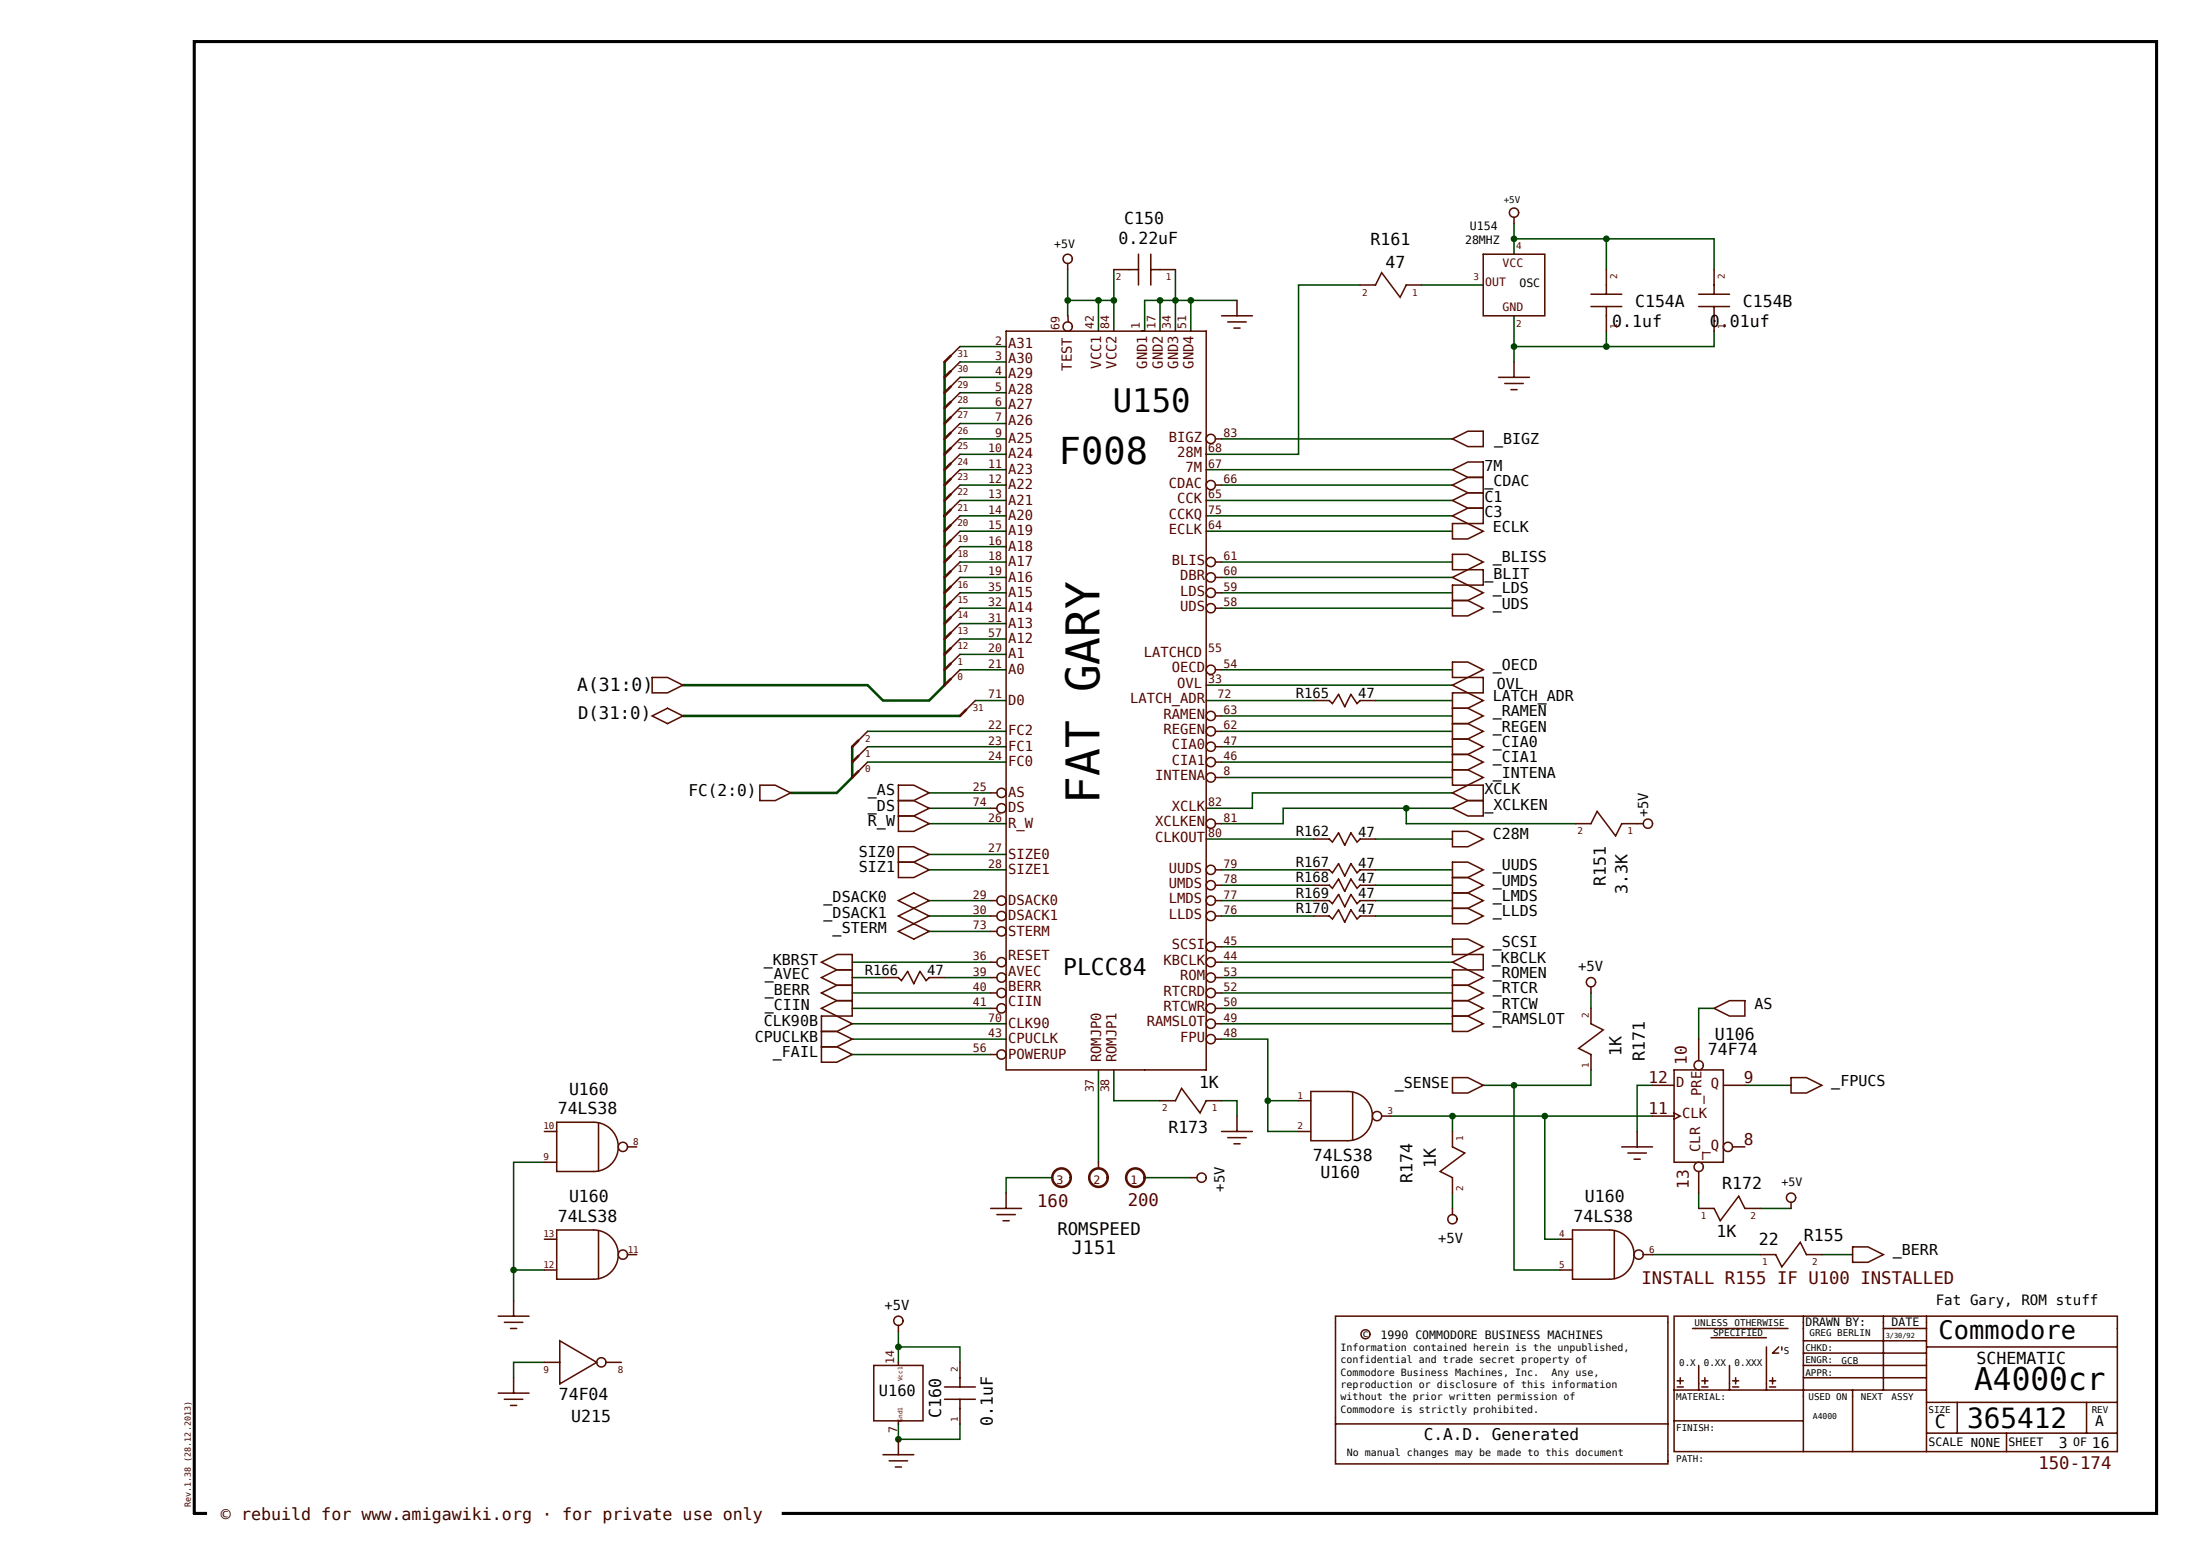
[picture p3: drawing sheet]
<svg xmlns="http://www.w3.org/2000/svg" width="420mm" height="297mm" viewBox="0 0 420 297" stroke-linecap="round" stroke-linejoin="round" font-family="sans-serif">
<path d="M37.1 7.9h374.8v281.2h-374.8z" fill="#fff" stroke="#fff" stroke-width=".2"/>
<path d="M37.1 7.9h374.8v281.2h-374.8z" fill="none" stroke="#000" stroke-width=".59"/>
<g fill="#040" stroke="#040" stroke-width=".29">
<circle cx="289.2" cy="45.6" r=".49"/>
<circle cx="289.2" cy="66.2" r=".49"/>
<circle cx="268.6" cy="154.4" r=".49"/>
<circle cx="203.9" cy="57.4" r=".49"/>
<circle cx="221.6" cy="57.4" r=".49"/>
<circle cx="209.8" cy="57.4" r=".49"/>
<circle cx="242.1" cy="210.2" r=".49"/>
<circle cx="295" cy="213.2" r=".49"/>
<circle cx="289.2" cy="207.3" r=".49"/>
<circle cx="224.5" cy="57.4" r=".49"/>
<circle cx="277.4" cy="213.2" r=".49"/>
<circle cx="98.1" cy="242.6" r=".49"/>
<circle cx="227.4" cy="57.4" r=".49"/>
<circle cx="171.6" cy="274.9" r=".49"/>
<circle cx="171.6" cy="257.3" r=".49"/>
<circle cx="306.8" cy="45.6" r=".49"/>
<circle cx="306.8" cy="66.2" r=".49"/>
<circle cx="212.7" cy="57.4" r=".49"/>
</g>
<g fill="none" stroke="#040" stroke-width=".29">
<path d="M203.9 57.4h8.8v5.9M203.9 51.5v8.8M209.8 57.4v5.9M212.7 51.5v5.9M221.6 57.4v5.9M224.5 51.5v11.8M227.4 57.4v5.9M236.3 57.4h-17.7v5.9M259.8 54.4h-11.8v32.4h-17.6M271.5 54.4h11.8M289.2 45.6h38.2v5.9M289.2 42.7v5.9"/>
<path d="M306.8 45.6v5.9M183.3 72.1h8.9M183.3 78h8.9M183.3 69.1h8.9M183.3 75h8.9M183.3 66.2h8.9M289.2 60.3v8.8M306.8 63.3v2.9M327.4 63.3v2.9h-38.2M183.3 86.8h8.9M183.3 95.6h8.9M183.3 92.6h8.9"/>
<path d="M183.3 89.7h8.9M183.3 83.8h8.9M183.3 98.5h8.9M183.3 80.9h8.9M230.4 95.6h47M230.4 89.7h47M230.4 98.5h47M233.3 92.6h44.1M233.3 83.8h44.1M183.3 101.5h8.9M183.3 119.1h8.9M183.3 116.2h8.9"/>
<path d="M183.3 113.2h8.9M183.3 110.3h8.9M183.3 107.3h8.9M183.3 104.4h8.9M230.4 101.5h47M233.3 116.2h44.1M233.3 113.2h44.1M233.3 110.3h44.1M233.3 107.3h44.1M165.7 139.7h26.5M183.3 127.9h8.9M183.3 125h8.9"/>
<path d="M183.3 122h8.9M186.3 133.8h5.9M230.4 130.9h47M230.4 133.8h20.6M233.3 127.9h44.1M233.3 139.7h44.1M233.3 136.7h44.1M262.7 133.8h14.7M165.7 145.6h26.5M165.7 142.6h26.5M177.5 154.4h11.7M177.5 157.3h14.7"/>
<path d="M177.5 151.4h11.7M233.3 148.5h44.1M233.3 145.6h44.1M233.3 142.6h44.1M268.6 154.4h-23.5v2.9h-11.8M277.4 154.4h-8.8v2.9h32.3M277.4 151.4h-38.2v3h-8.8M177.5 175h11.7M177.5 172h11.7M177.5 166.1h14.7M177.5 163.2h14.7M177.5 177.9h11.7"/>
<path d="M230.4 160.3h20.6M233.3 175h17.7M233.3 172h17.7M233.3 169.1h17.7M233.3 166.1h17.7M262.7 175h14.7M262.7 172h14.7M262.7 169.1h14.7M262.7 166.1h14.7M262.7 160.3h14.7M162.8 195.5h29.4M162.8 183.8h26.4"/>
<path d="M162.8 198.5h29.4M162.8 192.6h26.4M162.8 189.7h26.4M162.8 186.7h5.8M180.4 186.7h8.8M233.3 198.5h8.8v17.6h5.9M233.3 195.5h44.1M233.3 183.8h44.1M233.3 192.6h44.1M233.3 189.7h44.1M233.3 186.7h44.1M233.3 180.8h44.1"/>
<path d="M303.9 189.7v2.9M327.4 192.6h-3v5.9M162.8 201.4h26.4M209.8 204.4v17.6M212.7 204.4v5.8h8.9M233.3 210.2h3v3M242.1 210.2h5.9M265.7 213.2h49.9M277.4 213.2v2.9M289.2 207.3v35.3h8.8M295 213.2v23.5h3M303.9 204.4v2.9h-20.6"/>
<path d="M315.6 207.3h-2.9v8.8M333.3 207.3h8.8M104 222h-5.9v20.6M201 224.9h-8.8v3M218.6 224.9h8.8M277.4 227.9v2.9M315.6 239.6h20.6M324.4 227.9v2.9M336.2 230.8h5.9M348 239.6h5.8M98.1 242.6h5.9M98.1 242.6v5.8"/>
<path d="M171.6 254.3v3M104 260.2h-5.9v2.9M171.6 272v2.9h11.7v-2.9M171.6 260.2v-2.9h11.7v2.9"/>
</g>
<path d="M180.4 69.1v61.8l-2.9 2.9h-8.9l-2.9-2.9h-35.3M130.4 136.7h52.9M162.8 142.6v5.9l-3 2.9h-8.8" fill="none" stroke="#040" stroke-width=".49"/>
<g fill="none" stroke="#510" stroke-width=".29">
<path d="M203.9 50.3v1.2M212.7 51.5h4.7M217.4 48.6v5.8M219.8 51.5h4.7M219.8 48.6v5.8M236.3 57.4v2.9M259.8 54.4h2.9l1.2-2.3 3.5 4.7 1.2-2.4h2.9M283.3 48.6h11.7v11.7h-11.7zM289.2 41.5v1.2M303.9 58.5h5.8M303.9 56.2h5.8M306.8 51.5v4.7"/>
<path d="M306.8 58.5v4.8M324.4 58.5h5.9M324.4 56.2h5.9M327.4 51.5v4.7M327.4 58.5v4.8M183.3 78l-1.7 1.7M183.3 75l-1.7 1.8M183.3 72.1l-1.7 1.7M183.3 69.1l-1.7 1.8M183.3 66.2l-1.7 1.8M192.2 63.3h38.2v141.1h-38.2zM204 60.3v1.1"/>
<path d="M233.3 60.3h5.9M234.5 61.5h3.5M235.7 62.7h1.1M286.2 72.1h5.9M287.4 73.2h3.5M288.6 74.4h1.2M289.2 69.1v3M183.3 95.6l-1.7 1.8M183.3 98.5l-1.7 1.8M183.3 92.6l-1.7 1.8M183.3 89.7l-1.7 1.8M183.3 86.8l-1.7 1.7"/>
<path d="M183.3 83.8l-1.7 1.8M183.3 80.9l-1.7 1.8M232.1 92.6h1.2M232.1 83.8h1.2M277.4 100h3l2.9 1.5-2.9 1.4h-3zM277.4 95.6l3-1.5h2.9v3h-2.9zM277.4 92.6l3-1.4h2.9v2.9h-2.9zM277.4 89.7l3-1.5h2.9v3h-2.9zM277.4 83.8l3-1.4h2.9v2.9h-2.9zM277.4 98.5l3-1.4h2.9v2.9h-2.9zM183.3 101.5l-1.7 1.7M183.3 119.1l-1.7 1.8"/>
<path d="M183.3 116.2l-1.7 1.7M183.3 113.2l-1.7 1.8M183.3 110.3l-1.7 1.7M183.3 107.3l-1.7 1.8M183.3 104.4l-1.7 1.8M232.1 110.3h1.2M232.1 116.2h1.2M232.1 113.2h1.2M232.1 107.3h1.2M277.4 110.3l3-1.5h2.9v3h-2.9zM277.4 105.9h3l2.9 1.4-2.9 1.5h-3zM277.4 111.8h3l2.9 1.4-2.9 1.5h-3z"/>
<path d="M277.4 114.7h3l2.9 1.5-2.9 1.4h-3zM124.6 129.4h2.9l2.9 1.5-2.9 1.4h-2.9zM183.3 125l-1.7 1.7M183.3 122l-1.7 1.8M232.1 139.7h1.2M232.1 136.7h1.2M232.1 127.9h1.2M251 133.8h2.9l.6 .6 1.2-1.8 1.1 2.4 1.2-2.4 1.2 1.8 .6-.6h2.9M277.4 126.5h3l2.9 1.4-2.9 1.5h-3zM277.4 130.9l3-1.5h2.9v2.9h-2.9zM277.4 135.3h3l2.9 1.4-2.9 1.5h-3zM277.4 138.2h3l2.9 1.5-2.9 1.5h-3z"/>
<path d="M277.4 132.3h3l2.9 1.5-2.9 1.5h-3zM145.1 150h3l2.9 1.4-2.9 1.5h-3zM189.2 151.4h1.2M189.2 154.4h1.2M232.1 142.6h1.2M232.1 145.6h1.2M232.1 157.3h1.2M232.1 148.5h1.2M277.4 141.2h3l2.9 1.4-2.9 1.5h-3zM277.4 144.1h3l2.9 1.5-2.9 1.4h-3zM277.4 158.8h3l2.9 1.5-2.9 1.4h-3zM277.4 154.4l3-1.5h2.9v2.9h-2.9z"/>
<path d="M277.4 151.4l3-1.4h2.9v2.9h-2.9zM277.4 147h3l2.9 1.5-2.9 1.5h-3zM312.7 157.3h1.2M171.6 177.9l2.9-1.5 3 1.5-3 1.5zM189.2 172h1.2M189.2 175h1.2M189.2 177.9h1.2M232.1 172h1.2M232.1 175h1.2M232.1 166.1h1.2M232.1 169.1h1.2M251 160.3h2.9l.6 .5 1.2-1.7 1.1 2.3 1.2-2.3 1.2 1.7 .6-.5h2.9"/>
<path d="M251 166.1h2.9l.6 .6 1.2-1.7 1.1 2.3 1.2-2.3 1.2 1.7 .6-.6h2.9M251 169.1h2.9l.6 .6 1.2-1.8 1.1 2.4 1.2-2.4 1.2 1.8 .6-.6h2.9M251 172h2.9l.6 .6 1.2-1.8 1.1 2.4 1.2-2.4 1.2 1.8 .6-.6h2.9M251 175h2.9l.6 .5 1.2-1.7 1.1 2.3 1.2-2.3 1.2 1.7 .6-.5h2.9M277.4 164.7h3l2.9 1.4-2.9 1.5h-3zM277.4 167.6h3l2.9 1.5-2.9 1.4h-3zM277.4 170.5h3l2.9 1.5-2.9 1.5h-3zM277.4 173.5h3l2.9 1.5-2.9 1.4h-3zM277.4 179.4h3l2.9 1.4-2.9 1.5h-3zM156.9 194.1h2.9l3 1.4-3 1.5h-2.9zM156.9 199.9h2.9l3 1.5-3 1.5h-2.9zM156.9 183.8l2.9-1.5h3v2.9h-3z"/>
<path d="M156.9 189.7l2.9-1.5h3v2.9h-3zM156.9 197h2.9l3 1.5-3 1.4h-2.9zM156.9 186.7l2.9-1.5h3v3h-3zM156.9 192.6l2.9-1.5h3v3h-3zM168.6 186.7h3l.6 .6 1.2-1.8 1.1 2.4 1.2-2.4 1.2 1.8 .6-.6h2.9M189.2 186.7h1.2M189.2 189.7h1.2M189.2 192.6h1.2M189.2 183.8h1.2M232.1 186.7h1.2M232.1 189.7h1.2M232.1 192.6h1.2"/>
<path d="M232.1 195.5h1.2M232.1 198.5h1.2M232.1 180.8h1.2M232.1 183.8h1.2M277.4 183.8l3-1.5h2.9v2.9h-2.9zM277.4 185.2h3l2.9 1.5-2.9 1.5h-3zM277.4 188.2h3l2.9 1.5-2.9 1.4h-3zM277.4 191.1h3l2.9 1.5-2.9 1.5h-3zM277.4 194.1h3l2.9 1.4-2.9 1.5h-3zM303.9 192.6v2.9l2.3 1.2-4.7 3.5 2.4 1.2v3M303.9 188.5v1.2M327.4 192.6l2.9-1.5h3v3h-3z"/>
<path d="M104 216.1h2.3M106.3 214.3h7.1a4.7 4.7 0 0 1 4.7 4.7 4.7 4.7 0 0 1-4.7 4.8h-7.1zM114.3 214.5v9.2M119.9 219h1.7M189.2 201.4h1.2M221.6 210.2h2.9l1.2-2.3 3.5 4.7 1.2-2.4h2.9M233.3 216.1h5.9M234.5 217.3h3.5M235.7 218.5h1.1M236.3 213.2v2.9M248 210.2h2.4M248 216.1h2.4"/>
<path d="M250.4 208.5h7a4.7 4.7 0 0 1 4.7 4.7 4.7 4.7 0 0 1-4.7 4.7h-7zM258.4 208.6v9.2M263.9 213.2h1.8M277.4 205.8h3l2.9 1.5-2.9 1.5h-3zM277.4 216.1v2.9l2.4 1.2-4.7 3.6 2.3 1.1v3M342.1 205.8h2.9l3 1.5-3 1.5h-2.9zM104 236.7h2.3M104 222h2.3M106.3 234.9h7.1a4.7 4.7 0 0 1 4.7 4.7 4.7 4.7 0 0 1-4.7 4.7h-7.1zM114.3 235.1v9.1M119.9 239.6h1.7M209.8 222v1.2"/>
<path d="M227.4 224.9h1.2M277.4 230.8v1.2M298 236.7h2.3M300.3 234.9h7.1a4.7 4.7 0 0 1 4.7 4.7 4.7 4.7 0 0 1-4.7 4.7h-7.1zM308.3 235.1v9.1M313.9 239.6h1.7M324.4 230.8h3l1.2 2.4 3.5-4.7 1.2 2.3h2.9M342.1 229.6v1.2M353.8 238.2h3l2.9 1.4-2.9 1.5h-3zM95.2 251.4h5.8M96.3 252.6h3.6M97.5 253.7h1.2"/>
<path d="M98.1 248.4v3M104 242.6h2.3M106.9 256.1l7.1 4.1-7.1 4.1zM298 242.6h2.3M319.7 251.4h84.7v25.9h-84.7zM323.3 253.7h18.2M326.8 255.5h10.6M337.4 257.3v8.2M339.7 257.3l-1.1 1.1h1.1M340.3 257.3v.6M344.4 251.4v25.9M344.4 258.4h23.6"/>
<path d="M344.4 256.1h23.6M359.7 251.4v14.1M359.7 253.7h8.3M368 251.4v25.9M368 257.3h36.4M95.2 266.1h5.8M96.3 267.3h3.6M97.5 268.4h1.2M98.1 263.1v3M104 260.2h2.9M115.7 260.2h3M171.6 260.2v.6"/>
<path d="M171.6 271.4v.6M255.1 272v7.6h63.5v-28.2h-63.5v20.6h63.5M319.7 265.5h48.3M319.7 271.4h24.7M320.3 264.9h1.2M320.3 263.7h1.2M320.9 263.1v1.2M324.4 260.8v4.7M325 264.9h1.2M325 263.7h1.2M325.6 263.1v1.2M330.3 260.8v4.7"/>
<path d="M330.9 264.9h1.2M330.9 263.7h1.2M331.5 263.1v1.2M338 264.9h1.1M338 263.7h1.1M338.6 263.1v1.2M344.4 263.1h23.6M344.4 260.8h23.6M353.8 265.5v11.8M368 273.7h36.4M368 267.8h36.4M373.8 267.8v5.9"/>
<path d="M383.2 273.7v3.6M398.5 267.8v5.9"/>
<circle cx="203.9" cy="49.4" r=".88"/>
<circle cx="289.2" cy="40.6" r=".88"/>
<circle cx="203.9" cy="62.4" r=".88"/>
<circle cx="231.3" cy="83.8" r=".88"/>
<circle cx="231.3" cy="92.6" r=".88"/>
<circle cx="231.3" cy="113.2" r=".88"/>
<circle cx="231.3" cy="110.3" r=".88"/>
<circle cx="231.3" cy="116.2" r=".88"/>
<circle cx="231.3" cy="107.3" r=".88"/>
<circle cx="231.3" cy="136.7" r=".88"/>
<circle cx="231.3" cy="139.7" r=".88"/>
<circle cx="231.3" cy="127.9" r=".88"/>
<circle cx="191.3" cy="151.4" r=".88"/>
<circle cx="191.3" cy="154.4" r=".88"/>
<circle cx="231.3" cy="142.6" r=".88"/>
<circle cx="231.3" cy="157.3" r=".88"/>
<circle cx="231.3" cy="145.6" r=".88"/>
<circle cx="231.3" cy="148.5" r=".88"/>
<circle cx="314.7" cy="157.3" r=".88"/>
<circle cx="191.3" cy="177.9" r=".88"/>
<circle cx="191.3" cy="172" r=".88"/>
<circle cx="191.3" cy="175" r=".88"/>
<circle cx="231.3" cy="169.1" r=".88"/>
<circle cx="231.3" cy="166.1" r=".88"/>
<circle cx="231.3" cy="175" r=".88"/>
<circle cx="231.3" cy="172" r=".88"/>
<circle cx="191.3" cy="186.7" r=".88"/>
<circle cx="191.3" cy="183.8" r=".88"/>
<circle cx="191.3" cy="189.7" r=".88"/>
<circle cx="191.3" cy="192.6" r=".88"/>
<circle cx="231.3" cy="189.7" r=".88"/>
<circle cx="231.3" cy="186.7" r=".88"/>
<circle cx="231.3" cy="192.6" r=".88"/>
<circle cx="231.3" cy="198.5" r=".88"/>
<circle cx="231.3" cy="180.8" r=".88"/>
<circle cx="231.3" cy="183.8" r=".88"/>
<circle cx="231.3" cy="195.5" r=".88"/>
<circle cx="303.9" cy="187.6" r=".88"/>
<circle cx="119" cy="219" r=".88"/>
<circle cx="191.3" cy="201.4" r=".88"/>
<circle cx="263" cy="213.2" r=".88"/>
<circle cx="119" cy="239.6" r=".88"/>
<circle cx="229.5" cy="224.9" r=".88"/>
<circle cx="277.4" cy="232.9" r=".88"/>
<circle cx="313" cy="239.6" r=".88"/>
<circle cx="342.1" cy="228.8" r=".88"/>
<circle cx="260.8" cy="254.8" r=".86"/>
<circle cx="114.9" cy="260.2" r=".88"/>
</g>
<g fill="none" stroke="#510" stroke-width=".49">
<path d="M181.6 79.7l-1.2 1.2M181.6 76.8l-1.2 1.2M181.6 73.8l-1.2 1.2M181.6 70.9l-1.2 1.2M181.6 68l-1.2 1.1M181.6 97.4l-1.2 1.1M181.6 94.4l-1.2 1.2M181.6 91.5l-1.2 1.1M181.6 88.5l-1.2 1.2M181.6 85.6l-1.2 1.2M181.6 82.7l-1.2 1.1M181.6 103.2l-1.2 1.2"/>
<path d="M181.6 100.3l-1.2 1.2M181.6 117.9l-1.2 1.2M181.6 115l-1.2 1.2M181.6 112l-1.2 1.2M181.6 109.1l-1.2 1.2M181.6 106.2l-1.2 1.1M181.6 126.7l-1.2 1.2M181.6 123.8l-1.2 1.2M181.6 120.9l-1.2 1.1"/>
<circle cx="202.7" cy="224.9" r="1.76"/>
<circle cx="209.8" cy="224.9" r="1.76"/>
<circle cx="216.9" cy="224.9" r="1.76"/>
</g>
<path d="M166.9 260.8h9.4v10.6h-9.4z" fill="#fff" stroke="#510" stroke-width=".29"/>
<g fill="none" stroke="#510" stroke-width=".29">
<path d="M124.6 136.7l2.9-1.4 2.9 1.4-2.9 1.5zM165.7 139.7l-1.8 1.7M183.3 127.9l-1.7 1.8M186.3 133.8l-1.8 1.8M165.7 142.6l-1.8 1.8M165.7 145.6l-1.8 1.7M171.6 155.8h2.9l3 1.5-3 1.5h-2.9zM171.6 152.9h2.9l3 1.5-3 1.4h-2.9zM171.6 150h2.9l3 1.4-3 1.5h-2.9zM300.9 157.3h3l1.1-2.3 3.6 4.7 1.1-2.4h3M171.6 175l2.9-1.5 3 1.5-3 1.4zM171.6 172l2.9-1.5 3 1.5-3 1.5z"/>
<path d="M171.6 164.7h2.9l3 1.4-3 1.5h-2.9zM171.6 161.7h2.9l3 1.5-3 1.5h-2.9zM324.4 198.5v4.1M309.7 219h5.9M312.7 216.1v2.9M315.6 207.3h4.1M315.6 213.2h4.1M319.7 212.6l1.2 .6-1.2 .6M319.7 204.4h9.4v17.6h-9.4zM329.1 207.3h4.2M330.9 219h2.4M189.2 230.8h5.9"/>
<path d="M190.4 232h3.5M191.6 233.2h1.2M192.2 227.9v2.9M310.9 220.2h3.6M312.1 221.4h1.2M324.4 223.8v4.1M336.2 239.6h2.9l1.2 2.4 3.5-4.7 1.2 2.3h3M171.6 253.1v1.2M168.6 277.8h5.9M169.8 279h3.6M171.6 274.9v2.9M180.4 267.3h5.9"/>
<path d="M180.4 264.9h5.9M183.3 260.2v4.7M183.3 267.3v4.7M171 280.2h1.2"/>
<circle cx="324.4" cy="203.5" r=".88"/>
<circle cx="330" cy="219" r=".88"/>
<circle cx="324.4" cy="222.9" r=".88"/>
<circle cx="171.6" cy="252.3" r=".88"/>
</g>
<path d="M181.6 129.7l-1.2 1.2M184.5 135.6l-1.2 1.1M163.9 141.4l-1.1 1.2M163.9 144.4l-1.1 1.2M163.9 147.3l-1.1 1.2" fill="none" stroke="#510" stroke-width=".49"/>
<path d="M39.7 287h109.5v3.8h-109.5z" fill="#fff" stroke="#fff" stroke-width=".2"/>
<text font-size="8.8" x="210" y="153.5" transform="rotate(-90 210 153.5)">FAT GARY</text>
<text font-size="7.1" x="202.3" y="88.6">F008</text>
<text font-size="6.2" x="212.5" y="78.7">U150</text>
<text font-size="6" x="377.1" y="265.5">A4000cr</text>
<text font-size="5.3" x="375.7" y="272.8">365412</text>
<text font-size="4.9" x="370.3" y="255.7">Commodore</text>
<text font-size="4.4" x="203.1" y="186.3">PLCC84</text>
<g font-size="3.5">
<text x="110.2" y="132">A(31:0)</text>
<text x="204.7" y="239.5">J151</text>
<text x="369.5" y="272.7">C</text>
</g>
<g font-size="3.3">
<text x="110.4" y="137.3">D(31:0)</text>
<text x="202" y="235.9">ROMSPEED</text>
</g>
<g font-size="3.3" fill="#500">
<text x="198.1" y="230.4">160</text>
<text x="215.4" y="230.3">200</text>
<text x="313.5" y="245.3">INSTALL R155 IF U100 INSTALLED</text>
<text x="389.3" y="280.6">150-174</text>
</g>
<g font-size="3.2">
<text x="213.6" y="46.5">0.22uF</text>
<text x="214.7" y="42.7">C150</text>
<text x="261.8" y="46.8">R161</text>
<text x="264.6" y="51.2">47</text>
<text x="312.3" y="58.6">C154A</text>
<text x="332.9" y="58.6">C154B</text>
<text x="307.9" y="62.4">0.1uf</text>
<text x="326.6" y="62.4">0.01uf</text>
<text x="306.7" y="169.2" transform="rotate(-90 306.7 169.2)">R151</text>
<text x="310.8" y="170.7" transform="rotate(-90 310.8 170.7)">3.3K</text>
<text x="309.7" y="201.6" transform="rotate(-90 309.7 201.6)">1K</text>
<text x="314.2" y="202.6" transform="rotate(-90 314.2 202.6)">R171</text>
<text x="326.2" y="201.5">74F74</text>
<text x="327.5" y="198.6">U106</text>
<text x="108.7" y="209.1">U160</text>
<text x="229" y="207.8">1K</text>
<text x="106.5" y="212.8">74LS38</text>
<text x="223.2" y="216.3">R173</text>
<text x="250.8" y="221.8">74LS38</text>
<text x="252.2" y="225">U160</text>
<text x="269.8" y="225.9" transform="rotate(-90 269.8 225.9)">R174</text>
<text x="274.2" y="223" transform="rotate(-90 274.2 223)">1K</text>
<text x="329" y="227.1">R172</text>
<text x="106.5" y="233.4">74LS38</text>
<text x="108.7" y="229.6">U160</text>
<text x="300.5" y="233.4">74LS38</text>
<text x="302.7" y="229.6">U160</text>
<text x="327.8" y="236.2">1K</text>
<text x="335.9" y="237.8">22</text>
<text x="344.5" y="237">R155</text>
<text x="377.5" y="260.6">SCHEMATIC</text>
<text x="106.7" y="267.4">74F04</text>
<text x="109.1" y="271.6">U215</text>
<text x="179.8" y="270.9" transform="rotate(-90 179.8 270.9)">C160</text>
<text x="189.6" y="272.3" transform="rotate(-90 189.6 272.3)">0.1uF</text>
</g>
<text font-size="3.2" fill="#300" x="42.2" y="290.3">© rebuild for www.amigawiki.org · for private use only</text>
<g font-size="3.1">
<text x="131.5" y="152.1">FC(2:0)</text>
<text x="271.9" y="275.1">C.A.D. Generated</text>
</g>
<g font-size="3.1" fill="#500">
<text x="322.2" y="203.4" transform="rotate(-90 322.2 203.4)">10</text>
<text x="314.8" y="206.9">12</text>
<text x="333.1" y="206.9">9</text>
<text x="314.8" y="212.8">11</text>
<text x="333.1" y="218.7">8</text>
<text x="322.6" y="227" transform="rotate(-90 322.6 227)">13</text>
</g>
<g font-size="2.9">
<text x="283.5" y="90">7M</text>
<text x="285.3" y="84.7">_BIGZ</text>
<text x="283.5" y="95.8">C1</text>
<text x="283.5" y="92.9">_CDAC</text>
<text x="283.5" y="98.8">C3</text>
<text x="285.1" y="101.5">ECLK</text>
<text x="285.1" y="107.4">_BLISS</text>
<text x="283.5" y="110.5">_BLIT</text>
<text x="285.1" y="113.3">_LDS</text>
<text x="285.1" y="116.2">_UDS</text>
<text x="285.1" y="128">_OECD</text>
<text x="285.9" y="131.5">OVL</text>
<text x="285.1" y="136.8">_RAMEN</text>
<text x="285.1" y="133.9">LATCH_ADR</text>
<text x="285.1" y="139.7">_REGEN</text>
<text x="285.1" y="142.7">_CIA0</text>
<text x="285.1" y="145.6">_CIA1</text>
<text x="285.1" y="148.6">_INTENA</text>
<text x="165.8" y="151.9">_AS</text>
<text x="165.8" y="154.9">_DS</text>
<text x="283.5" y="154.6">_XCLKEN</text>
<text x="283.5" y="151.7">XCLK</text>
<text x="165.8" y="157.8">R_W</text>
<text x="285.1" y="160.3">C28M</text>
<text x="164" y="163.7">SIZ0</text>
<text x="164" y="166.6">SIZ1</text>
<text x="285.1" y="166.2">_UUDS</text>
<text x="157.3" y="172.3">_DSACK0</text>
<text x="285.1" y="169.1">_UMDS</text>
<text x="285.1" y="172.1">_LMDS</text>
<text x="157.3" y="175.3">_DSACK1</text>
<text x="159" y="178.2">_STERM</text>
<text x="285.1" y="175">_LLDS</text>
<text x="145.9" y="184.3">_KBRST</text>
<text x="285" y="184">_KBCLK</text>
<text x="285.1" y="180.9">_SCSI</text>
<text x="146.1" y="190">_BERR</text>
<text x="146.1" y="187">_AVEC</text>
<text x="285.1" y="186.8">_ROMEN</text>
<text x="285.1" y="189.7">_RTCR</text>
<text x="145.9" y="196">CLK90B</text>
<text x="146.1" y="192.9">_CIIN</text>
<text x="285.1" y="192.7">_RTCW</text>
<text x="285.1" y="195.6">_RAMSLOT</text>
<text x="335.1" y="192.8">AS</text>
<text x="144.2" y="199">CPUCLKB</text>
<text x="147.6" y="201.9">_FAIL</text>
<text x="266.4" y="207.8">_SENSE</text>
<text x="349.8" y="207.4">_FPUCS</text>
<text x="361.5" y="239.7">_BERR</text>
<text x="167.9" y="266.7">U160</text>
</g>
<g font-size="2.8">
<text x="400.2" y="272.4">A</text>
<text x="393.2" y="276.5">3</text>
<text x="399.6" y="276.5">16</text>
</g>
<text font-size="2.7" x="369.7" y="249.3">Fat Gary, ROM stuff</text>
<g font-size="2.6" fill="#500">
<text x="192.6" y="66.4">A31</text>
<text x="192.6" y="69.3">A30</text>
<text x="204.7" y="70.8" transform="rotate(-90 204.7 70.8)">TEST</text>
<text x="210.3" y="70.4" transform="rotate(-90 210.3 70.4)">VCC1</text>
<text x="213.3" y="70.4" transform="rotate(-90 213.3 70.4)">VCC2</text>
<text x="219.1" y="70.4" transform="rotate(-90 219.1 70.4)">GND1</text>
<text x="222.1" y="70.4" transform="rotate(-90 222.1 70.4)">GND2</text>
<text x="225" y="70.4" transform="rotate(-90 225 70.4)">GND3</text>
<text x="228" y="70.4" transform="rotate(-90 228 70.4)">GND4</text>
<text x="192.6" y="75.2">A28</text>
<text x="192.6" y="72.3">A29</text>
<text x="192.6" y="78.1">A27</text>
<text x="192.6" y="81.1">A26</text>
<text x="192.6" y="84.6">A25</text>
<text x="192.6" y="87.6">A24</text>
<text x="223.2" y="84.3">BIGZ</text>
<text x="224.8" y="87.3">28M</text>
<text x="192.6" y="93.4">A22</text>
<text x="192.6" y="90.5">A23</text>
<text x="223.2" y="93.2">CDAC</text>
<text x="226.4" y="90.2">7M</text>
<text x="192.6" y="96.4">A21</text>
<text x="192.6" y="99.3">A20</text>
<text x="223.2" y="99">CCKQ</text>
<text x="223.2" y="102">ECLK</text>
<text x="224.8" y="96.1">CCK</text>
<text x="192.6" y="105.2">A18</text>
<text x="192.6" y="102.3">A19</text>
<text x="223.8" y="107.9">BLIS</text>
<text x="192.6" y="111.1">A16</text>
<text x="192.6" y="108.1">A17</text>
<text x="225.4" y="110.8">DBR</text>
<text x="225.4" y="113.7">LDS</text>
<text x="192.6" y="114">A15</text>
<text x="192.6" y="116.9">A14</text>
<text x="192.6" y="119.9">A13</text>
<text x="225.4" y="116.7">UDS</text>
<text x="192.6" y="122.8">A12</text>
<text x="192.6" y="125.8">A1</text>
<text x="218.4" y="125.5">LATCHCD</text>
<text x="192.6" y="128.7">A0</text>
<text x="223.8" y="128.4">OECD</text>
<text x="224.8" y="131.4">OVL</text>
<text x="192.6" y="134.6">D0</text>
<text x="215.8" y="134.3">LATCH_ADR</text>
<text x="222.2" y="137.3">RAMEN</text>
<text x="192.6" y="140.5">FC2</text>
<text x="192.6" y="143.4">FC1</text>
<text x="222.2" y="140.2">REGEN</text>
<text x="223.8" y="143.1">CIA0</text>
<text x="192.6" y="146.3">FC0</text>
<text x="220.6" y="149">INTENA</text>
<text x="223.8" y="146.1">CIA1</text>
<text x="192.6" y="152.2">AS</text>
<text x="192.6" y="155.2">DS</text>
<text x="223.8" y="154.9">XCLK</text>
<text x="192.6" y="158.1">R_W</text>
<text x="220.6" y="157.8">XCLKEN</text>
<text x="220.6" y="160.8">CLKOUT</text>
<text x="192.6" y="164">SIZE0</text>
<text x="192.6" y="166.9">SIZE1</text>
<text x="223.2" y="166.7">UUDS</text>
<text x="192.6" y="172.8">DSACK0</text>
<text x="223.2" y="169.6">UMDS</text>
<text x="223.2" y="172.5">LMDS</text>
<text x="192.6" y="175.7">DSACK1</text>
<text x="192.6" y="178.7">STERM</text>
<text x="223.2" y="175.5">LLDS</text>
<text x="192.6" y="183.4">RESET</text>
<text x="222.2" y="184.3">KBCLK</text>
<text x="223.8" y="181.3">SCSI</text>
<text x="192.6" y="186.3">AVEC</text>
<text x="192.6" y="189.3">BERR</text>
<text x="222.2" y="190.2">RTCRD</text>
<text x="225.4" y="187.2">ROM</text>
<text x="192.6" y="192.2">CIIN</text>
<text x="192.6" y="196.3">CLK90</text>
<text x="219" y="196">RAMSLOT</text>
<text x="222.2" y="193.1">RTCWR</text>
<text x="192.6" y="199.3">CPUCLK</text>
<text x="192.6" y="202.2">POWERUP</text>
<text x="210.3" y="202.9" transform="rotate(-90 210.3 202.9)">ROMJP0</text>
<text x="213.3" y="202.9" transform="rotate(-90 213.3 202.9)">ROMJP1</text>
<text x="225.4" y="199">FPU</text>
<text x="320.1" y="207.6">D</text>
<text x="326.8" y="207.8">Q</text>
<text x="321.3" y="213.5">CLK</text>
<text x="325" y="210.9" transform="rotate(-90 325 210.9)">_PRE</text>
<text x="324.7" y="221.6" transform="rotate(-90 324.7 221.6)">_CLR</text>
<text x="325.2" y="219.6">_Q</text>
</g>
<g font-size="2.6">
<text x="247.5" y="133.3">R165</text>
<text x="259.4" y="133.4">47</text>
<text x="247.5" y="159.7">R162</text>
<text x="259.4" y="159.8">47</text>
<text x="314.8" y="156.1" transform="rotate(-90 314.8 156.1)">+5V</text>
<text x="247.5" y="165.6">R167</text>
<text x="259.4" y="165.7">47</text>
<text x="247.5" y="168.5">R168</text>
<text x="247.5" y="171.5">R169</text>
<text x="259.4" y="168.6">47</text>
<text x="259.4" y="171.6">47</text>
<text x="247.5" y="174.4">R170</text>
<text x="259.4" y="174.5">47</text>
<text x="301.4" y="185.4">+5V</text>
<text x="165.2" y="186.2">R166</text>
<text x="177.1" y="186.3">47</text>
<text x="233.9" y="227.6" transform="rotate(-90 233.9 227.6)">+5V</text>
<text x="274.7" y="237.4">+5V</text>
<text x="168.9" y="250.2">+5V</text>
</g>
<g font-size="2.2">
<text x="201.4" y="47.3">+5V</text>
<text x="279.8" y="46.6">28MHZ</text>
<text x="280.7" y="43.9">U154</text>
<text x="290.2" y="54.9">OSC</text>
<text x="340.3" y="226.6">+5V</text>
<text x="263.7" y="255.7">1990 COMMODORE BUSINESS MACHINES</text>
<text x="344.8" y="253.3">DRAWN BY:</text>
<text x="361.3" y="253.3">DATE</text>
<text x="368.3" y="276.3">SCALE NONE</text>
<text x="383.6" y="276.3">SHEET</text>
<text x="396" y="276.3">OF</text>
</g>
<g font-size="2.2" fill="#500">
<text x="287" y="50.9">VCC</text>
<text x="283.7" y="54.7">OUT</text>
<text x="287" y="59.3">GND</text>
<text x="190.1" y="65.8">2</text>
<text x="202.3" y="63" transform="rotate(-90 202.3 63)">69</text>
<text x="208.9" y="62.9" transform="rotate(-90 208.9 62.9)">42</text>
<text x="211.9" y="62.9" transform="rotate(-90 211.9 62.9)">84</text>
<text x="217.7" y="62.9" transform="rotate(-90 217.7 62.9)">1</text>
<text x="220.7" y="62.9" transform="rotate(-90 220.7 62.9)">17</text>
<text x="223.6" y="62.9" transform="rotate(-90 223.6 62.9)">34</text>
<text x="226.5" y="62.9" transform="rotate(-90 226.5 62.9)">51</text>
<text x="190.1" y="71.7">4</text>
<text x="190.1" y="68.7">3</text>
<text x="190.1" y="77.6">6</text>
<text x="190.1" y="74.6">5</text>
<text x="190.1" y="83.4">9</text>
<text x="190.1" y="80.5">7</text>
<text x="233.7" y="83.4">83</text>
<text x="188.7" y="89.3">11</text>
<text x="188.7" y="86.4">10</text>
<text x="230.8" y="89.3">67</text>
<text x="230.8" y="86.4">68</text>
<text x="188.7" y="92.3">12</text>
<text x="188.7" y="95.2">13</text>
<text x="230.8" y="95.2">65</text>
<text x="233.7" y="92.3">66</text>
<text x="188.7" y="98.1">14</text>
<text x="188.7" y="101.1">15</text>
<text x="230.8" y="98.1">75</text>
<text x="230.8" y="101.1">64</text>
<text x="188.7" y="104">16</text>
<text x="188.7" y="107">18</text>
<text x="233.7" y="107">61</text>
<text x="188.7" y="112.8">35</text>
<text x="188.7" y="109.9">19</text>
<text x="233.7" y="109.9">60</text>
<text x="233.7" y="112.8">59</text>
<text x="188.7" y="115.8">32</text>
<text x="188.7" y="118.7">31</text>
<text x="233.7" y="115.8">58</text>
<text x="188.7" y="121.7">57</text>
<text x="188.7" y="124.6">20</text>
<text x="230.8" y="124.6">55</text>
<text x="188.7" y="127.5">21</text>
<text x="230.8" y="130.5">33</text>
<text x="233.7" y="127.5">54</text>
<text x="188.7" y="133.4">71</text>
<text x="232.5" y="133.4">72</text>
<text x="233.7" y="136.3">63</text>
<text x="188.7" y="139.3">22</text>
<text x="188.7" y="142.2">23</text>
<text x="233.7" y="139.3">62</text>
<text x="233.7" y="142.2">47</text>
<text x="188.7" y="145.2">24</text>
<text x="233.7" y="148.1">8</text>
<text x="233.7" y="145.2">46</text>
<text x="185.8" y="151">25</text>
<text x="185.8" y="154">74</text>
<text x="230.8" y="154">82</text>
<text x="188.7" y="156.9">26</text>
<text x="230.8" y="159.9">80</text>
<text x="233.7" y="156.9">81</text>
<text x="188.7" y="162.8">27</text>
<text x="188.7" y="165.7">28</text>
<text x="233.7" y="165.7">79</text>
<text x="185.8" y="171.6">29</text>
<text x="233.7" y="168.7">78</text>
<text x="233.7" y="171.6">77</text>
<text x="185.8" y="174.6">30</text>
<text x="185.8" y="177.5">73</text>
<text x="233.7" y="174.6">76</text>
<text x="185.8" y="183.4">36</text>
<text x="233.7" y="180.4">45</text>
<text x="233.7" y="183.4">44</text>
<text x="185.8" y="186.3">39</text>
<text x="185.8" y="189.3">40</text>
<text x="233.7" y="186.3">53</text>
<text x="233.7" y="189.3">52</text>
<text x="185.8" y="192.2">41</text>
<text x="188.7" y="195.1">70</text>
<text x="233.7" y="192.2">50</text>
<text x="233.7" y="195.1">49</text>
<text x="185.8" y="201">56</text>
<text x="188.7" y="198.1">43</text>
<text x="233.7" y="198.1">48</text>
<text x="208.9" y="208.7" transform="rotate(-90 208.9 208.7)">37</text>
<text x="211.9" y="208.7" transform="rotate(-90 211.9 208.7)">38</text>
<text x="201.8" y="226.1">3</text>
<text x="208.9" y="226.1">2</text>
<text x="215.9" y="226.1">1</text>
<text x="170.8" y="260.5" transform="rotate(-90 170.8 260.5)">14</text>
<text x="171.3" y="273.7" transform="rotate(-90 171.3 273.7)">7</text>
</g>
<g font-size="1.9">
<text x="260.2" y="255.5">c</text>
<text x="256.1" y="258">Information contained herein is the unpublished,</text>
<text x="256.1" y="260.4">confidential and trade secret property of</text>
<text x="256.1" y="262.8">Commodore Business Machines, Inc.</text>
<text x="296.3" y="262.8">Any use,</text>
<text x="256.1" y="265.1">reproduction or disclosure of this information</text>
<text x="256.1" y="267.5">without the prior written permission of</text>
<text x="256.1" y="269.8">Commodore is strictly prohibited.</text>
<text x="257.2" y="278">No manual changes may be made to this document</text>
</g>
<g font-size="1.8">
<text x="287.2" y="38.8">+5V</text>
<text x="323.7" y="253.3">UNLESS</text>
<text x="327.2" y="255.1">SPECIFIED</text>
<text x="331.3" y="253.3">OTHERWISE</text>
<text x="345.6" y="255.2">GREG BERLIN</text>
<text x="320.7" y="261">0.X</text>
<text x="325.4" y="261">0.XX</text>
<text x="331.3" y="261">0.XXX</text>
<text x="340.7" y="258.6">S</text>
<text x="344.8" y="262.8">APPR:</text>
<text x="344.8" y="260.4">ENGR:</text>
<text x="344.8" y="258">CHKD:</text>
<text x="351.7" y="260.4">GCB</text>
<text x="320.1" y="267.5">MATERIAL:</text>
<text x="345.4" y="267.5">USED ON</text>
<text x="355.4" y="267.5">NEXT</text>
<text x="361.3" y="267.5">ASSY</text>
<text x="368.3" y="269.8">SIZE</text>
<text x="399.5" y="269.8">REV</text>
<text x="320.1" y="273.3">FINISH:</text>
<text x="320.1" y="279.2">PATH:</text>
</g>
<g font-size="1.8" fill="#500">
<text x="289.6" y="47.6">4</text>
<text x="213.1" y="53.5">2</text>
<text x="222.7" y="53.5">1</text>
<text x="281.4" y="53.5">3</text>
<text x="308.9" y="53.3" transform="rotate(-90 308.9 53.3)">2</text>
<text x="329.4" y="53.3" transform="rotate(-90 329.4 53.3)">2</text>
<text x="260.2" y="56.5">2</text>
<text x="269.7" y="56.5">1</text>
<text x="289.6" y="62.4">2</text>
<text x="308.9" y="62.9" transform="rotate(-90 308.9 62.9)">1</text>
<text x="329.4" y="62.9" transform="rotate(-90 329.4 62.9)">1</text>
<text x="182.9" y="71.1">30</text>
<text x="182.9" y="68.2">31</text>
<text x="182.9" y="77">28</text>
<text x="182.9" y="74">29</text>
<text x="182.9" y="82.8">26</text>
<text x="182.9" y="79.9">27</text>
<text x="182.9" y="88.7">24</text>
<text x="182.9" y="85.8">25</text>
<text x="182.9" y="94.6">22</text>
<text x="182.9" y="91.7">23</text>
<text x="182.9" y="100.5">20</text>
<text x="182.9" y="97.5">21</text>
<text x="182.9" y="106.4">18</text>
<text x="182.9" y="103.4">19</text>
<text x="182.9" y="112.2">16</text>
<text x="182.9" y="109.3">17</text>
<text x="182.9" y="118.1">14</text>
<text x="182.9" y="115.2">15</text>
<text x="182.9" y="124">12</text>
<text x="182.9" y="121.1">13</text>
<text x="182.9" y="126.9">1</text>
<text x="182.9" y="129.9">0</text>
<text x="185.8" y="135.8">31</text>
<text x="165.2" y="141.6">2</text>
<text x="165.2" y="147.5">0</text>
<text x="165.2" y="144.6">1</text>
<text x="301.3" y="159.4">2</text>
<text x="310.8" y="159.4">1</text>
<text x="303.5" y="194.4" transform="rotate(-90 303.5 194.4)">2</text>
<text x="303.5" y="204" transform="rotate(-90 303.5 204)">1</text>
<text x="247.8" y="209.8">1</text>
<text x="103.8" y="215.7">10</text>
<text x="222" y="212.3">2</text>
<text x="231.5" y="212.3">1</text>
<text x="247.8" y="215.7">2</text>
<text x="265" y="212.8">3</text>
<text x="103.8" y="221.6">9</text>
<text x="120.9" y="218.7">8</text>
<text x="279.5" y="218" transform="rotate(-90 279.5 218)">1</text>
<text x="279.5" y="227.5" transform="rotate(-90 279.5 227.5)">2</text>
<text x="324.8" y="232.9">1</text>
<text x="334.4" y="232.9">2</text>
<text x="103.8" y="236.3">13</text>
<text x="119.9" y="239.2">11</text>
<text x="297.8" y="236.3">4</text>
<text x="315" y="239.2">6</text>
<text x="103.8" y="242.2">12</text>
<text x="297.8" y="242.2">5</text>
<text x="336.6" y="241.7">1</text>
<text x="346.1" y="241.7">2</text>
<text x="103.8" y="262.3">9</text>
<text x="118" y="262.3">8</text>
<text x="183" y="262" transform="rotate(-90 183 262)">2</text>
<text x="183" y="271.6" transform="rotate(-90 183 271.6)">1</text>
</g>
<text font-size="1.6" fill="#300" x="36.5" y="287.8" transform="rotate(-90 36.5 287.8)">Rev.1.38 (28.12.2013)</text>
<text font-size="1.5" x="346.2" y="271.1">A4000</text>
<text font-size="1.3" x="360.2" y="255.6">3/30/92</text>
<g font-size="1.2" fill="#500">
<text x="172.4" y="263.8" transform="rotate(-90 172.4 263.8)">Vcc1</text>
<text x="172.4" y="271.6" transform="rotate(-90 172.4 271.6)">Gnd1</text>
</g>
</svg>
